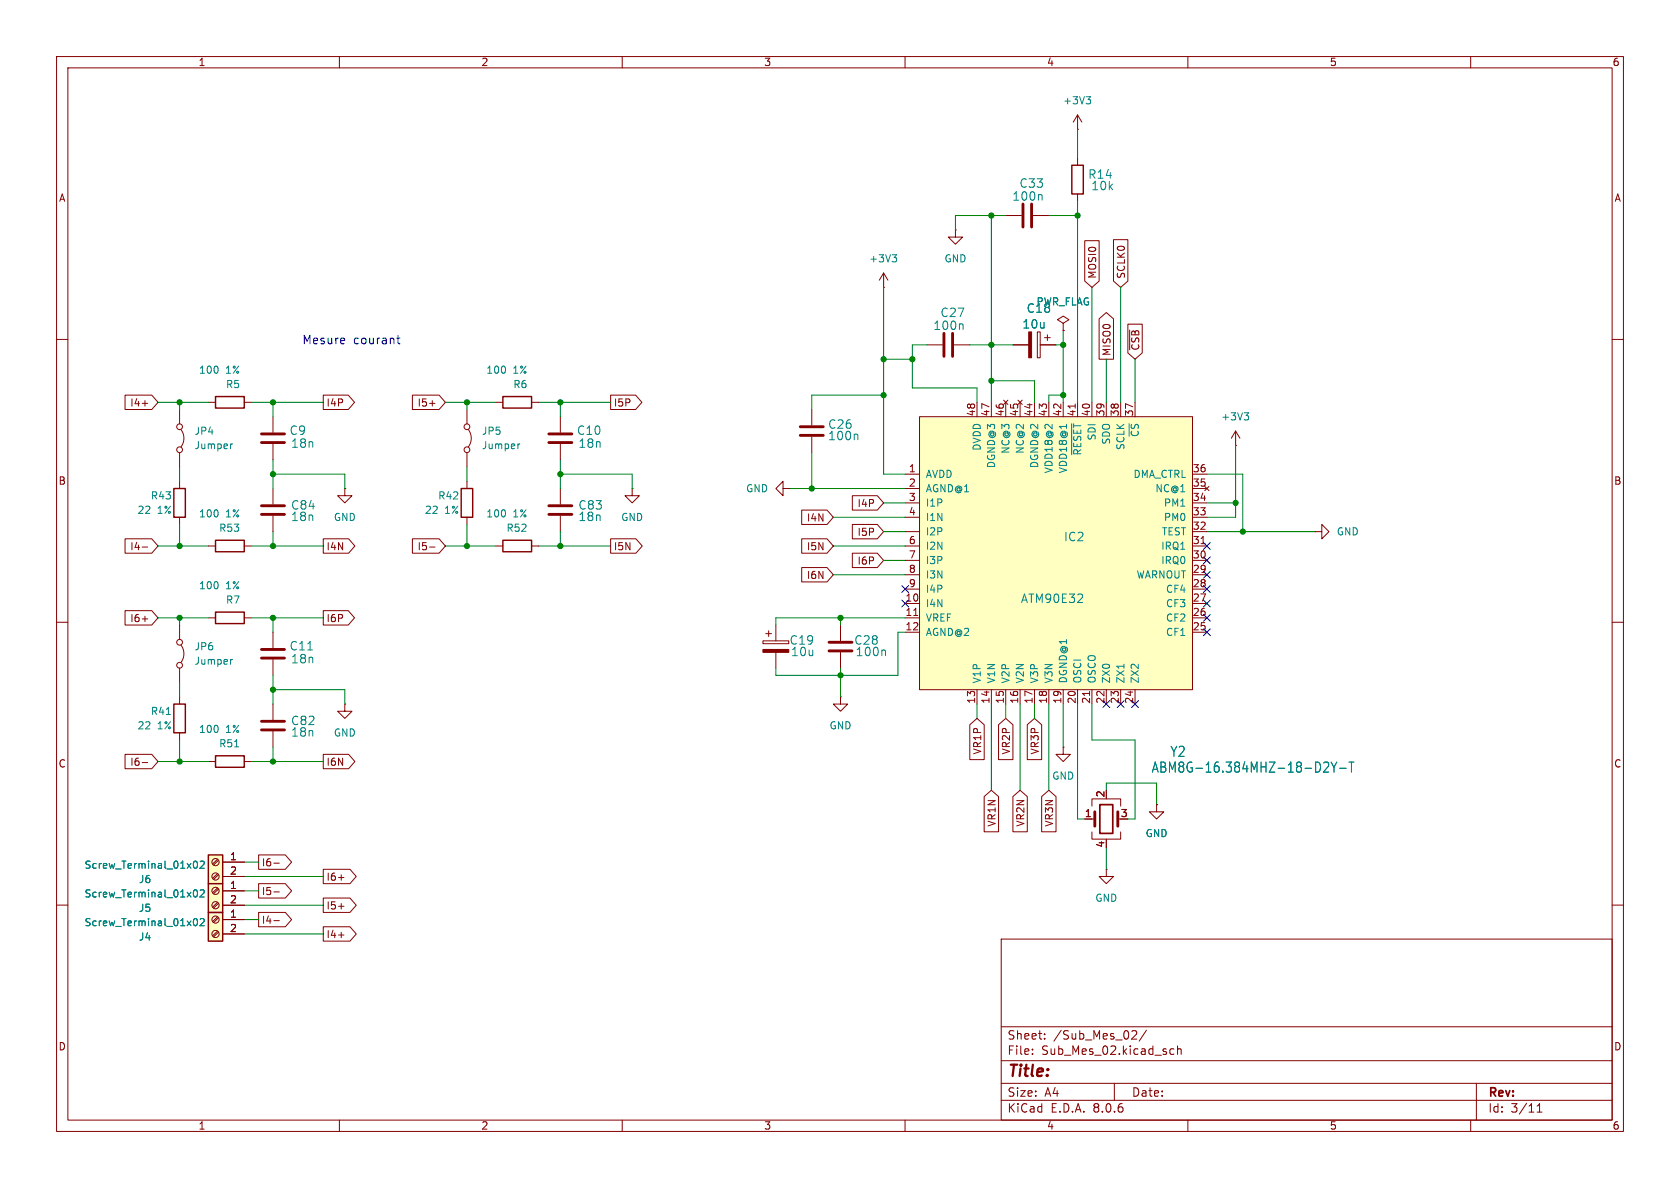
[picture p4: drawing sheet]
<svg xmlns="http://www.w3.org/2000/svg" width="297mm" height="210mm" viewBox="0 0 297 210" stroke-linecap="round" stroke-linejoin="round" font-family="sans-serif">
<g fill="none" stroke="#840000" stroke-width=".18">
<path d="M10 10h277v190h-277zM12 12h273v186h-273zM60 10v2M110 10v2M160 10v2M210 10v2M260 10v2M10 60h2M183.4 58.7h.5v4.5h-.5zM184.7 59.7h1M185.2 59.2v1M188 57.2l1-.7-1-.6-1.1 .6 1.1 .7v1.2"/>
<path d="M188 58.4h.1M285 60h2M82.5 72.4v2.5M82.8 75.9a2.54 2.54 0 0 1 0 3.1M87.6 71.1h1.3M94 71.1h1.2M179.1 61h2.8M183.9 61h2.8M82.5 80v2.6M10 110h2M134.9 113.3h4.5v.5h-4.5zM135.4 112h1"/>
<path d="M135.9 111.5v1M137.2 110.5v2.8M137.2 115.3v2.8M285 110h2M148.6 123.2v1.3h1.3l-1.3 1.2-1.3-1.2h1.3M148.6 123.2h.1M10 160h2M285 160h2M177 166h108v32h-108zM60 198v2M110 198v2M160 198v2"/>
<path d="M177 194.5h108M177 191.5h108M177 187.5h108M177 181.5h108M182.5 186.3v.1M182.5 185.5v.1M184.7 183.6v.1M184.7 182.8v.1M197 191.5v3M200.3 182.2l.5 .1 .2 .3-1 1.1h1M202.7 182.1l-1.3 2M206.8 186.1l.3 .3 .4-.1"/>
<path d="M207.5 185.5l-.4-.1-.3 .3M208.2 185.5l.2-.1 .3 .1 .1 .9M208.2 184.9v1.5M210 198v2M260 198v2M261 191.5v6.5M271.7 196.6h.9M271.7 195.5l.5-.4v1.5"/>
<circle cx="82.6" cy="75.4" r=".51"/>
<circle cx="82.6" cy="79.5" r=".51"/>
</g>
<g fill="#840000" stroke="#840000" stroke-width=".18">
<path d="M134.9 114.8h4.5v.5h-4.5z"/>
<path d="M181.9 58.7h.5v4.5h-.5z"/>
</g>
<path d="M88.9 70.1h5.1v2h-5.1z" fill="none" stroke="#840000" stroke-width=".25"/>
<path d="M91.9 78.5l-.3 .1" fill="none" stroke="#008484" stroke-width=".18"/>
<path d="M162.6 73.7h48.2v48.2h-48.2z" fill="#ffffc2"/>
<g fill="none" stroke="#840000" stroke-width=".18">
<path d="M177.8 38.1h2.8M182.6 38.1h2.8M190.5 22.9h.1M190.5 20.3v2.6M190.5 27.9v1.3M190.5 34.3v1.3M190.5 20.3l-.8 1.3M190.5 20.3l.8 1.3M31.7 72.4v2.5M32 75.9a2.54 2.54 0 0 1 0 3.1M36.8 71.1h1.3M43.2 71.1h1.2"/>
<path d="M48.3 73.7v2.8M48.3 78.5v2.8M143.5 72.4v2.8M143.5 77.2v2.8M162.6 73.7h48.2v48.2h-48.2zM172.7 71.1v2.6M175.3 71.1v2.6M177.4 70.7l.8 .8M177.8 71.1v2.6M178.2 70.7l-.8 .8M180 70.7l.7 .8M180.3 71.1v2.6"/>
<path d="M180.7 70.7l-.7 .8M182.9 71.1v2.6M185.4 71.1v2.6M188 71.1v2.6M190.1 71.4v.7M190.5 71.1v2.6M193 71.1v2.6M195.6 71.1v2.6M198.1 71.1v2.6M200.7 71.1v2.6M31.7 80v2.6M48.3 86.4v2.8"/>
<path d="M48.3 91.2v2.8M61 86.4v1.2h1.2l-1.2 1.3-1.3-1.3h1.3M61 86.4h.1M138.4 86.4v-1.3l-1.2 1.3 1.2 1.2v-1.2h1.3M139.7 86.4h.1M160 83.8h2.6M160 86.4h2.6M160 88.9h2.6M160 99.1h2.6M160 96.5h2.6M160 94h2.6M160 91.4h2.6"/>
<path d="M210.8 83.8h2.6M210.8 86.4h2.6M210.8 88.9h2.6M210.8 99.1h2.6M210.8 96.5h2.6M210.8 94h2.6M210.8 91.4h2.6M212.3 96.1h.8M213 86l.7 .7M213.7 86l-.7 .7M232.4 94h1.3v-1.3l1.2 1.3-1.2 1.3v-1.3M232.4 94h.1"/>
<path d="M31.7 110.5v2.5M31.7 118.1v2.6M32 114a2.54 2.54 0 0 1 0 3.1M36.8 109.2h1.3M43.2 109.2h1.2M48.3 111.8v2.8M48.3 116.6v2.8M148.6 110.5v2.8M148.6 115.3v2.8M160 106.7h2.6M160 109.2h2.6M160 111.8h2.6"/>
<path d="M160 104.1h2.6M160 101.6h2.6M161.5 108.8h.8M210.8 106.7h2.6M210.8 109.2h2.6M210.8 111.8h2.6M210.8 104.1h2.6M210.8 101.6h2.6M48.3 124.5v2.8M48.3 129.3v2.8M61 124.5v1.2h1.2l-1.2 1.3-1.3-1.3h1.3M61 124.5h.1"/>
<path d="M172.7 121.9v2.6M175.3 121.9v2.6M177.8 121.9v2.6M180.3 121.9v2.6M182.9 121.9v2.6M185.4 121.9v2.6M188 132.1v1.3h1.2l-1.2 1.2-1.3-1.2h1.3M188 132.1h.1M188 121.9v2.6M190.5 121.9v2.6M192.6 122.2v.7M193 121.9v2.6"/>
<path d="M195.6 121.9v2.6M198.1 121.9v2.6M200.7 121.9v2.6M191.8 144.8h1.7M193 147.1v1.2h5.1v-1.2M193 142.5v-1.3h5.1v1.3M195.6 153.7v1.2h1.2l-1.2 1.3-1.3-1.3h1.3M195.6 153.7h.1M195.6 148.3v.3M204.5 142.2v1.3h1.2l-1.2 1.3-1.3-1.3h1.3M204.5 142.2h.1"/>
<circle cx="31.8" cy="79.5" r=".51"/>
<circle cx="31.8" cy="75.4" r=".51"/>
<circle cx="31.8" cy="113.5" r=".51"/>
<circle cx="31.8" cy="117.6" r=".51"/>
</g>
<g fill="none" stroke="#008484" stroke-width=".18">
<path d="M192 17.1h.8l-.4 .5M192.6 17.6l.2 .2v.3l-.2 .3M184 34.4l.2 .2v.8M41.1 78.5l-.3 .1M151.4 76.7l.3 .3v.7M188.5 75v.7M189.5 74.9v5.5M41.1 116.6l-.3 .1M156.3 114.9l.2 .2v.8M233.2 134.8l.3 .7-.1 .6-.2 .3M234 134.9l.2-.2h.4l.2 .2 .1 .3-.1 .3-.8 1h.9M235.3 134.7l.5 .9"/>
<path d="M235.8 135.6v.9M236.3 134.7l-.5 .9M236.8 135.8h1.2M238.5 134.7h.9M238.9 134.7v1.8"/>
</g>
<path d="M194.4 142.2h2.3v5.1h-2.3z" fill="none" stroke="#840000" stroke-width=".3"/>
<g fill="none" stroke="#840000" stroke-width=".51">
<path d="M180.8 36.1v4M182.4 36.1v4M46.2 78.2h4.1M46.2 76.7h4.1M141.5 75.4h4M141.5 77h4M46.2 90.9h4.1M46.2 89.4h4.1M46.2 116.3h4.1M46.2 114.8h4.1M146.6 115.1h4M146.6 113.5h4"/>
<path d="M46.2 129h4.1M46.2 127.5h4.1M193.5 143.5v2.6M197.6 143.5v2.6"/>
</g>
<path d="M189.5 29.2h2v5.1h-2zM38.1 70.1h5.1v2h-5.1zM38.1 108.2h5.1v2h-5.1z" fill="none" stroke="#840000" stroke-width=".25"/>
<path d="M36.8 161.3h2.6v5.1h-2.6z" fill="#ffffc2"/>
<path d="M30.7 124.5h2.1v5h-2.1zM38.1 133.6h5.1v2h-5.1zM36.8 161.3h2.6v5.1h-2.6z" fill="none" stroke="#840000" stroke-width=".25"/>
<g fill="none" stroke="#840000" stroke-width=".18">
<path d="M156.2 50.8h.1M156.2 48.3l-.8 1.2M156.2 48.3v2.5M156.2 48.3l.8 1.2M168.9 40.6v1.3h1.3l-1.3 1.3-1.3-1.3h1.3M168.9 40.6h.1M163.8 61h2.8M168.7 61h2.7M31.7 123.2v1.3M31.7 129.5v1.3M36.8 134.6h1.3M43.2 134.6h1.2"/>
<path d="M38.5 164.6l-.9 .8M38.5 162.1l-.9 .8M38.6 164.8l-.8 .8M38.6 162.2l-.8 .9M39.4 162.6h3.8M39.4 165.1h3.8"/>
<circle cx="38.1" cy="165.1" r=".63"/>
<circle cx="38.1" cy="162.6" r=".63"/>
</g>
<path d="M157.7 45h.8l-.4 .5M158.3 45.5l.2 .3v.3l-.2 .2M170 57.3l.3 .2v.8M29.4 126.3h.7M41.5 132h.7M34.4 162.4h.1a.68 .68 0 0 1 .4 .6 .68 .68 0 0 1-.4 .6 .84 .84 0 0 1-.1-1.2zM35.4 162.5l.5-.1 .2 .3-.8 .9h.8" fill="none" stroke="#008484" stroke-width=".18"/>
<path d="M166.9 58.9v4.1M168.4 58.9v4.1" fill="none" stroke="#840000" stroke-width=".51"/>
<path d="M36.8 151.1h2.6v5.1h-2.6z" fill="#ffffc2"/>
<path d="M36.8 151.1h2.6v5.1h-2.6z" fill="none" stroke="#840000" stroke-width=".25"/>
<g fill="none" stroke="#840000" stroke-width=".18">
<path d="M38.5 154.4l-.9 .9M38.5 151.9l-.9 .8M38.6 154.6l-.8 .8M38.6 152.1l-.8 .8M39.4 152.4h3.8M39.4 154.9h3.8"/>
<circle cx="38.1" cy="152.4" r=".63"/>
<circle cx="38.1" cy="154.9" r=".63"/>
</g>
<path d="M34.4 152.3l.1-.1a.68 .68 0 0 1 .4 .7 .68 .68 0 0 1-.4 .6 .84 .84 0 0 1-.1-1.2zM35.4 152.3l.5-.1 .2 .4-.8 .9h.8" fill="none" stroke="#008484" stroke-width=".18"/>
<path d="M36.8 156.2h2.6v5.1h-2.6z" fill="#ffffc2"/>
<path d="M30.7 86.4h2.1v5h-2.1zM38.1 95.5h5.1v2h-5.1zM81.5 86.4h2.1v5h-2.1zM88.9 95.5h5.1v2h-5.1zM36.8 156.2h2.6v5.1h-2.6z" fill="none" stroke="#840000" stroke-width=".25"/>
<g fill="none" stroke="#840000" stroke-width=".18">
<path d="M188 58.4h.1M191.8 42.5h2.5v7.2l-1.3 1.1-1.2-1.1zM194.3 56.4l1.3-1.2 1.3 1.2v7.1h-2.6zM196.8 42.4h2.6v7.3l-1.3 1.1-1.3-1.1zM199.4 57.3h2.5v5.1l-1.2 1.1-1.3-1.1zM199.7 58.3v3.5M22.1 69.8h4.7l1.1 1.3-1.1 1.3h-4.7zM25.1 71.3h1M57.1 69.8h4.5l1.1 1.3-1.1 1.3h-4.5zM72.9 69.8h4.7l1.1 1.3-1.1 1.3h-4.7zM75.9 71.3h1M99.1 73.7v2.8"/>
<path d="M99.1 78.5v2.8M107.9 69.8h4.5l1.1 1.3-1.1 1.3h-4.5zM179.1 61h2.8M183.9 61h2.8M218.4 78.7h.1M218.4 76.2l-.7 1.3M218.4 76.2v2.5M218.4 76.2l.8 1.3M22.1 95.2h4.7l1.1 1.3-1.1 1.3h-4.7zM25.1 96.7h1M31.7 85.1v1.3M31.7 91.4v1.3"/>
<path d="M36.8 96.5h1.3M43.2 96.5h1.2M57.1 95.2h4.5l1.1 1.3-1.1 1.3h-4.5zM72.9 95.2h4.7l1.1 1.3-1.1 1.3h-4.7zM75.9 96.7h1M82.5 85.1v1.3M82.5 91.4v1.3M87.6 96.5h1.3M94 96.5h1.2M99.1 86.4v2.8M99.1 91.2v2.8M107.9 95.2h4.5l1.1 1.3-1.1 1.3h-4.5z"/>
<path d="M111.8 86.4v1.2h1.2l-1.2 1.3-1.3-1.3h1.3M111.8 86.4h.1M141.7 90.2h4.5l1.1 1.2-1.1 1.3h-4.5zM141.7 95.2h4.5l1.1 1.3-1.1 1.3h-4.5zM150.7 87.6h4.4l1.1 1.3-1.1 1.3h-4.4zM150.7 92.7h4.4l1.1 1.3-1.1 1.3h-4.4zM150.7 97.8h4.4l1.1 1.3-1.1 1.2h-4.4zM22.1 107.9h4.7l1.1 1.3-1.1 1.3h-4.7zM25.1 109.4h1M57.1 107.9h4.5l1.1 1.3-1.1 1.3h-4.5zM141.7 100.3h4.5l1.1 1.3-1.1 1.3h-4.5zM22.1 133.3h4.7l1.1 1.3-1.1 1.3h-4.7z"/>
<path d="M25.1 134.8h1M57.1 133.3h4.5l1.1 1.3-1.1 1.3h-4.5zM171.4 128.1l1.3-1.1 1.3 1.1v6.2h-2.6zM176.5 128.1l1.3-1.1 1.3 1.1v6.2h-2.6zM181.6 128.1l1.3-1.1 1.3 1.1v6.2h-2.6zM38.5 159.5l-.9 .9M38.5 157l-.9 .8M38.6 159.7l-.8 .8M38.6 157.1l-.8 .9M39.4 157.5h3.8M39.4 152.4h3.8M39.4 154.9h3.8"/>
<path d="M45.7 151.1h4.7l1.2 1.3-1.2 1.3h-4.7zM45.7 156.2h4.7l1.2 1.3-1.2 1.3h-4.7zM48.4 152.6h1M48.4 157.7h1M57.1 153.7h4.8l1.1 1.2-1.1 1.3h-4.8zM57.1 158.7h4.8l1.1 1.3-1.1 1.3h-4.8zM59.8 155.1h1M174 140.8l1.3-1.1 1.2 1.1v6.2h-2.5zM179.1 140.8l1.2-1.1 1.3 1.1v6.2h-2.5zM184.1 140.8l1.3-1.1 1.3 1.1v6.2h-2.6zM191.8 144.8h1.2M204.5 142.2h.1"/>
<path d="M39.4 160h3.8M39.4 162.6h3.8M39.4 165.1h3.8M45.7 161.3h4.7l1.2 1.3-1.2 1.2h-4.7zM48.4 162.7h1M57.1 163.8h4.8l1.1 1.3-1.1 1.3h-4.8zM59.8 160.2h1M59.8 165.3h1"/>
<circle cx="38.1" cy="157.5" r=".63"/>
<circle cx="38.1" cy="160" r=".63"/>
</g>
<g fill="none" stroke="#008484" stroke-width=".18">
<path d="M220 73h.7l-.4 .5M220.5 73.5l.2 .2v.3l-.2 .2M233.2 134.8l.3 .7-.1 .6-.2 .3M234 134.9l.2-.2h.4l.2 .2 .1 .3-.1 .3-.8 1h.9M235.3 134.7l.5 .9M235.8 135.6v.9M236.3 134.7l-.5 .9M236.8 135.8h1.2M238.5 134.7h.9M238.9 134.7v1.8M34.4 157.4l.1-.1a.68 .68 0 0 1 .4 .6 .68 .68 0 0 1-.4 .7 .84 .84 0 0 1-.1-1.2zM34.4 152.3l.1-.1a.68 .68 0 0 1 .4 .7 .68 .68 0 0 1-.4 .6 .84 .84 0 0 1-.1-1.2z"/>
<path d="M35.4 157.4l.5-.1 .2 .4-.8 .9h.8M35.4 152.3l.5-.1 .2 .4-.8 .9h.8M34.4 162.4h.1a.68 .68 0 0 1 .4 .6 .68 .68 0 0 1-.4 .6 .84 .84 0 0 1-.1-1.2zM35.4 162.5l.5-.1 .2 .3-.8 .9h.8"/>
</g>
<path d="M97 78.2h4.1M97 76.7h4.1M97 90.9h4.1M97 89.4h4.1" fill="none" stroke="#840000" stroke-width=".51"/>
<path d="M70.1 59.8h.6M70.4 59.3v1.3l.3 .2" fill="none" stroke="#0000c2" stroke-width=".18"/>
<g fill="none" stroke="#008400" stroke-width=".18">
<path d="M175.3 38.1v33M177.8 38.1h-8.9v2.5M185.4 38.1h5.1M190.5 22.9v5M190.5 35.6v35.5M156.2 50.8v33h3.8M188 58.4v12.7M193 50.8v20.3M198.1 50.8v20.3M27.9 71.1h8.9M31.7 71.1v1.3M44.4 71.1h12.7"/>
<path d="M48.3 71.1v2.6M78.7 71.1h8.9M82.5 71.1v1.3M95.2 71.1h12.7M99.1 71.1v2.6M156.2 69.9h-12.7v2.5M156.2 63.5h5.1M163.8 61h-2.5v7.6h11.4v2.5M171.4 61h7.7M175.3 67.3h7.6v3.8M186.7 61h1.3M188 69.9h-2.6v1.2"/>
<path d="M195.6 63.5v7.6M200.7 63.5v7.6M218.4 78.7v12.7h-5M27.9 96.5h8.9M31.7 82.6v2.5M31.7 92.7v3.8M44.4 96.5h12.7M48.3 83.8h12.7v2.6M48.3 81.3v5.1M48.3 94v2.5M78.7 96.5h8.9M82.5 82.6v2.5"/>
<path d="M82.5 92.7v3.8M95.2 96.5h12.7M99.1 83.8h12.7v2.6M99.1 81.3v5.1M99.1 94v2.5M139.7 86.4h20.3M143.5 80v6.4M147.3 91.4h12.7M147.3 96.5h12.7M156.2 99.1h3.8M156.2 88.9h3.8M156.2 94h3.8"/>
<path d="M213.4 88.9h5M213.4 83.8h6.3v10.2M213.4 94h19M27.9 109.2h8.9M31.7 109.2v1.3M44.4 109.2h12.7M48.3 109.2v2.6M48.3 119.4v5.1M147.3 101.6h12.7M148.6 109.2v1.3M148.6 118.1v5.1M160 109.2h-22.8v1.3"/>
<path d="M160 111.8h-1.3v7.6h-21.5v-1.3M27.9 134.6h8.9M31.7 120.7v2.5M31.7 130.8v3.8M44.4 134.6h12.7M48.3 132.1v2.5M48.3 121.9h12.7v2.6M172.7 124.5v2.5M175.3 124.5v15.2M177.8 124.5v2.5M180.3 124.5v15.2M182.9 124.5v2.5"/>
<path d="M185.4 124.5v15.2M188 124.5v7.6M190.5 124.5v20.3h1.3M193 124.5v6.3h7.7v14h-1.3M195.6 139.7v-1.3h8.9v3.8M43.2 157.5h2.5M43.2 154.9h13.9M43.2 152.4h2.5M195.6 149.9v3.8M43.2 162.6h2.5M43.2 160h13.9M43.2 165.1h13.9"/>
</g>
<g fill="none" stroke="#000084" stroke-width=".18">
<path d="M212.8 95.9l1.2 1.2M212.8 98.5l1.2 1.2M214 95.9l-1.2 1.2M214 98.5l-1.2 1.2M159.4 103.5l1.2 1.2M159.4 106.1l1.2 1.2M160.6 103.5l-1.2 1.2M160.6 106.1l-1.2 1.2M212.8 103.5l1.2 1.2M212.8 111.2l1.2 1.2M212.8 101l1.2 1.2M212.8 106.1l1.2 1.2"/>
<path d="M212.8 108.6l1.2 1.2M214 111.2l-1.2 1.2M214 103.5l-1.2 1.2M214 101l-1.2 1.2M214 106.1l-1.2 1.2M214 108.6l-1.2 1.2M195 123.9l1.2 1.2M196.2 123.9l-1.2 1.2M197.5 123.9l1.2 1.2M198.7 123.9l-1.2 1.2M200.1 123.9l1.2 1.2M201.3 123.9l-1.2 1.2"/>
</g>
<g fill="#008400" stroke="#008400" stroke-width=".18">
<circle cx="175.3" cy="38.1" r=".46"/>
<circle cx="188" cy="61" r=".46"/>
<circle cx="190.5" cy="38.1" r=".46"/>
<circle cx="148.6" cy="119.4" r=".46"/>
<circle cx="156.2" cy="69.9" r=".46"/>
<circle cx="161.3" cy="63.5" r=".46"/>
<circle cx="156.2" cy="63.5" r=".46"/>
<circle cx="148.6" cy="109.2" r=".46"/>
<circle cx="143.5" cy="86.4" r=".46"/>
<circle cx="188" cy="69.9" r=".46"/>
<circle cx="219.7" cy="94" r=".46"/>
<circle cx="175.3" cy="61" r=".46"/>
<circle cx="175.3" cy="67.3" r=".46"/>
<circle cx="218.4" cy="88.9" r=".46"/>
<circle cx="82.5" cy="71.1" r=".46"/>
<circle cx="82.5" cy="96.5" r=".46"/>
<circle cx="99.1" cy="83.8" r=".46"/>
<circle cx="99.1" cy="96.5" r=".46"/>
<circle cx="99.1" cy="71.1" r=".46"/>
<circle cx="31.7" cy="96.5" r=".46"/>
<circle cx="48.3" cy="71.1" r=".46"/>
<circle cx="48.3" cy="96.5" r=".46"/>
<circle cx="48.3" cy="83.8" r=".46"/>
<circle cx="31.7" cy="71.1" r=".46"/>
<circle cx="31.7" cy="109.2" r=".46"/>
<circle cx="48.3" cy="121.9" r=".46"/>
<circle cx="48.3" cy="109.2" r=".46"/>
<circle cx="31.7" cy="134.6" r=".46"/>
<circle cx="48.3" cy="134.6" r=".46"/>
</g>
<text font-size="2.8" fill="#840000" x="178" y="190.9">Title:</text>
<g font-size="2.5" fill="#008484">
<text x="203.5" y="136.8">ABM8G-16.384MHZ-18-D2Y-T</text>
<text x="206.8" y="134">Y2</text>
</g>
<g font-size="2.1" fill="#008484">
<text x="178.9" y="35.7">100n</text>
<text x="180.1" y="33.4">C33</text>
<text x="192.3" y="31.8">R14</text>
<text x="192.8" y="33.8">10k</text>
<text x="164.9" y="58.5">100n</text>
<text x="166.2" y="56.3">C27</text>
<text x="180.6" y="58.3">10u</text>
<text x="181.4" y="55.5">C18</text>
<text x="51.1" y="77.1">C9</text>
<text x="101.9" y="77.1">C10</text>
<text x="146.3" y="76">C26</text>
<text x="51.4" y="79.4">18n</text>
<text x="102.2" y="79.4">18n</text>
<text x="146.3" y="78">100n</text>
<text x="51.4" y="90.3">C84</text>
<text x="51.4" y="92.3">18n</text>
<text x="102.2" y="90.3">C83</text>
<text x="102.2" y="92.3">18n</text>
<text x="188" y="95.9">IC2</text>
<text x="180.4" y="106.8">ATM90E32</text>
<text x="51.1" y="115.2">C11</text>
<text x="51.4" y="117.5">18n</text>
<text x="139.5" y="114.2">C19</text>
<text x="139.8" y="116.2">10u</text>
<text x="150.9" y="114.2">C28</text>
<text x="151.2" y="116.2">100n</text>
<text x="51.4" y="128.4">C82</text>
<text x="51.4" y="130.4">18n</text>
</g>
<g font-size="2.1" fill="#0000c2">
<text x="53.3" y="61">Mesure</text>
<text x="62.4" y="61">courant</text>
</g>
<g font-size="2.1" fill="#840000">
<text x="178" y="184">Sheet:</text>
<text x="186.2" y="184">/Sub_Mes_02/</text>
<text x="178" y="186.7">File:</text>
<text x="184.1" y="186.7">Sub_Mes_02.kicad_sch</text>
<text x="178" y="196.9">KiCad</text>
<text x="178" y="194.1">Size:</text>
<text x="184.7" y="194.1">A4</text>
<text x="185.7" y="196.9">E.D.A.</text>
<text x="193.3" y="196.9">8.0.6</text>
<text x="200" y="194.1">Date:</text>
<text x="263" y="194.3">Rev:</text>
<text x="263" y="196.9">Id:</text>
<text x="267.1" y="196.9">3/11</text>
</g>
<g font-size="1.8" fill="#840000">
<text x="35" y="11.9">1</text>
<text x="85" y="11.9">2</text>
<text x="135" y="11.9">3</text>
<text x="185" y="11.9">4</text>
<text x="235" y="11.9">5</text>
<text x="285" y="11.9">6</text>
<text x="10.3" y="35.9">A</text>
<text x="285.3" y="35.9">A</text>
<text x="194" y="49.4" transform="rotate(-90 194 49.4)">MOSI0</text>
<text x="199.1" y="49.4" transform="rotate(-90 199.1 49.4)">SCLK0</text>
<text x="196.5" y="63" transform="rotate(-90 196.5 63)">MISO0</text>
<text x="201.6" y="62.1" transform="rotate(-90 201.6 62.1)">~{CSB}</text>
<text x="22.9" y="72.1">I4+</text>
<text x="57.6" y="72.1">I4P</text>
<text x="73.7" y="72.1">I5+</text>
<text x="108.4" y="72.1">I5P</text>
<text x="172.5" y="73.7" transform="rotate(-90 172.5 73.7)">48</text>
<text x="175" y="73.7" transform="rotate(-90 175 73.7)">47</text>
<text x="177.5" y="73.7" transform="rotate(-90 177.5 73.7)">46</text>
<text x="180.1" y="73.7" transform="rotate(-90 180.1 73.7)">45</text>
<text x="182.6" y="73.7" transform="rotate(-90 182.6 73.7)">44</text>
<text x="185.2" y="73.7" transform="rotate(-90 185.2 73.7)">43</text>
<text x="187.7" y="73.7" transform="rotate(-90 187.7 73.7)">42</text>
<text x="190.2" y="73.7" transform="rotate(-90 190.2 73.7)">41</text>
<text x="192.8" y="73.7" transform="rotate(-90 192.8 73.7)">40</text>
<text x="195.3" y="73.7" transform="rotate(-90 195.3 73.7)">39</text>
<text x="197.9" y="73.7" transform="rotate(-90 197.9 73.7)">38</text>
<text x="200.4" y="73.7" transform="rotate(-90 200.4 73.7)">37</text>
<text x="160.6" y="83.6">1</text>
<text x="210.8" y="83.6">36</text>
<text x="10.3" y="85.9">B</text>
<text x="151.5" y="89.9">I4P</text>
<text x="160.6" y="86.1">2</text>
<text x="160.6" y="88.6">3</text>
<text x="210.8" y="88.6">34</text>
<text x="210.8" y="86.1">35</text>
<text x="285.3" y="85.9">B</text>
<text x="142.5" y="92.4">I4N</text>
<text x="151.5" y="94.9">I5P</text>
<text x="160.6" y="91.2">4</text>
<text x="210.8" y="93.7">32</text>
<text x="210.8" y="91.2">33</text>
<text x="22.9" y="97.5">I4-</text>
<text x="57.6" y="97.5">I4N</text>
<text x="73.7" y="97.5">I5-</text>
<text x="108.4" y="97.5">I5N</text>
<text x="142.5" y="97.5">I5N</text>
<text x="151.5" y="100">I6P</text>
<text x="160.6" y="96.3">6</text>
<text x="160.6" y="98.8">7</text>
<text x="160.6" y="101.3">8</text>
<text x="210.8" y="101.3">29</text>
<text x="210.8" y="98.8">30</text>
<text x="210.8" y="96.3">31</text>
<text x="142.5" y="102.6">I6N</text>
<text x="160" y="106.4">10</text>
<text x="160.6" y="103.9">9</text>
<text x="210.8" y="106.4">27</text>
<text x="210.8" y="103.9">28</text>
<text x="22.9" y="110.2">I6+</text>
<text x="57.6" y="110.2">I6P</text>
<text x="160" y="109">11</text>
<text x="160" y="111.5">12</text>
<text x="210.8" y="111.5">25</text>
<text x="210.8" y="109">26</text>
<text x="172.5" y="124.5" transform="rotate(-90 172.5 124.5)">13</text>
<text x="175" y="124.5" transform="rotate(-90 175 124.5)">14</text>
<text x="177.5" y="124.5" transform="rotate(-90 177.5 124.5)">15</text>
<text x="180.1" y="124.5" transform="rotate(-90 180.1 124.5)">16</text>
<text x="182.6" y="124.5" transform="rotate(-90 182.6 124.5)">17</text>
<text x="185.2" y="124.5" transform="rotate(-90 185.2 124.5)">18</text>
<text x="187.7" y="124.5" transform="rotate(-90 187.7 124.5)">19</text>
<text x="190.2" y="124.5" transform="rotate(-90 190.2 124.5)">20</text>
<text x="192.8" y="124.5" transform="rotate(-90 192.8 124.5)">21</text>
<text x="195.3" y="124.5" transform="rotate(-90 195.3 124.5)">22</text>
<text x="197.9" y="124.5" transform="rotate(-90 197.9 124.5)">23</text>
<text x="200.4" y="124.5" transform="rotate(-90 200.4 124.5)">24</text>
<text x="10.3" y="135.9">C</text>
<text x="22.9" y="135.6">I6-</text>
<text x="57.6" y="135.6">I6N</text>
<text x="173.7" y="133.5" transform="rotate(-90 173.7 133.5)">VR1P</text>
<text x="178.8" y="133.5" transform="rotate(-90 178.8 133.5)">VR2P</text>
<text x="183.8" y="133.5" transform="rotate(-90 183.8 133.5)">VR3P</text>
<text x="285.3" y="135.9">C</text>
<text x="195.3" y="141" transform="rotate(-90 195.3 141)">2</text>
<text x="176.2" y="146.2" transform="rotate(-90 176.2 146.2)">VR1N</text>
<text x="181.3" y="146.2" transform="rotate(-90 181.3 146.2)">VR2N</text>
<text x="186.4" y="146.2" transform="rotate(-90 186.4 146.2)">VR3N</text>
<text x="191.7" y="144.5">1</text>
<text x="195.3" y="149.9" transform="rotate(-90 195.3 149.9)">4</text>
<text x="198" y="144.5">3</text>
<text x="40.6" y="152.1">1</text>
<text x="40.6" y="154.7">2</text>
<text x="46.2" y="153.4">I6-</text>
<text x="57.6" y="155.9">I6+</text>
<text x="40.6" y="157.2">1</text>
<text x="40.6" y="159.8">2</text>
<text x="46.2" y="158.4">I5-</text>
<text x="57.6" y="161">I5+</text>
<text x="40.6" y="162.3">1</text>
<text x="40.6" y="164.8">2</text>
<text x="46.2" y="163.5">I4-</text>
<text x="57.6" y="166.1">I4+</text>
<text x="10.3" y="185.9">D</text>
<text x="285.3" y="185.9">D</text>
<text x="35" y="199.9">1</text>
<text x="85" y="199.9">2</text>
<text x="135" y="199.9">3</text>
<text x="185" y="199.9">4</text>
<text x="235" y="199.9">5</text>
<text x="285" y="199.9">6</text>
</g>
<g font-size="1.8" fill="#008484">
<text x="187.9" y="18.6">+3V3</text>
<text x="153.6" y="46.6">+3V3</text>
<text x="166.9" y="46.6">GND</text>
<text x="183.1" y="54.2">PWR_FLAG</text>
<text x="35.1" y="66.3">100</text>
<text x="39.9" y="68.8">R5</text>
<text x="39.9" y="66.3">1%</text>
<text x="85.9" y="66.3">100</text>
<text x="90.7" y="68.8">R6</text>
<text x="90.7" y="66.3">1%</text>
<text x="34.3" y="77.1">JP4</text>
<text x="85.1" y="77.1">JP5</text>
<text x="193.9" y="78" transform="rotate(-90 193.9 78)">SDI</text>
<text x="201.5" y="77.4" transform="rotate(-90 201.5 77.4)">~{CS}</text>
<text x="215.8" y="74.5">+3V3</text>
<text x="34.3" y="79.6">Jumper</text>
<text x="85.1" y="79.6">Jumper</text>
<text x="173.6" y="79.8" transform="rotate(-90 173.6 79.8)">DVDD</text>
<text x="176.1" y="82.9" transform="rotate(-90 176.1 82.9)">DGND@3</text>
<text x="178.7" y="80.3" transform="rotate(-90 178.7 80.3)">NC@3</text>
<text x="181.2" y="80.3" transform="rotate(-90 181.2 80.3)">NC@2</text>
<text x="183.7" y="82.9" transform="rotate(-90 183.7 82.9)">DGND@2</text>
<text x="186.3" y="83.8" transform="rotate(-90 186.3 83.8)">VDD18@2</text>
<text x="188.8" y="83.8" transform="rotate(-90 188.8 83.8)">VDD18@1</text>
<text x="191.4" y="80.6" transform="rotate(-90 191.4 80.6)">~{RESET}</text>
<text x="196.4" y="78.7" transform="rotate(-90 196.4 78.7)">SDO</text>
<text x="199" y="79.7" transform="rotate(-90 199 79.7)">SCLK</text>
<text x="26.6" y="88.5">R43</text>
<text x="77.4" y="88.5">R42</text>
<text x="131.8" y="87.2">GND</text>
<text x="163.6" y="84.7">AVDD</text>
<text x="163.6" y="87.2">AGND@1</text>
<text x="163.6" y="89.8">I1P</text>
<text x="200.3" y="84.7">DMA_CTRL</text>
<text x="204.2" y="87.2">NC@1</text>
<text x="205.7" y="89.8">PM1</text>
<text x="24.2" y="91">22</text>
<text x="27.8" y="91">1%</text>
<text x="35.1" y="91.7">100</text>
<text x="38.6" y="94.2">R53</text>
<text x="39.9" y="91.7">1%</text>
<text x="58.9" y="92.3">GND</text>
<text x="75" y="91">22</text>
<text x="78.6" y="91">1%</text>
<text x="85.9" y="91.7">100</text>
<text x="89.4" y="94.2">R52</text>
<text x="90.7" y="91.7">1%</text>
<text x="109.7" y="92.3">GND</text>
<text x="163.6" y="92.3">I1N</text>
<text x="163.6" y="94.8">I2P</text>
<text x="205.3" y="94.8">TEST</text>
<text x="205.7" y="92.3">PM0</text>
<text x="236.2" y="94.8">GND</text>
<text x="163.6" y="97.4">I2N</text>
<text x="163.6" y="99.9">I3P</text>
<text x="205.2" y="99.9">IRQ0</text>
<text x="205.2" y="97.4">IRQ1</text>
<text x="35.1" y="104.4">100</text>
<text x="39.9" y="106.9">R7</text>
<text x="39.9" y="104.4">1%</text>
<text x="163.6" y="107.5">I4N</text>
<text x="163.6" y="102.5">I3N</text>
<text x="163.6" y="105">I4P</text>
<text x="200.8" y="102.5">WARNOUT</text>
<text x="206" y="107.5">CF3</text>
<text x="206" y="105">CF4</text>
<text x="163.6" y="110.1">VREF</text>
<text x="163.6" y="112.6">AGND@2</text>
<text x="206" y="112.6">CF1</text>
<text x="206" y="110.1">CF2</text>
<text x="34.3" y="115.2">JP6</text>
<text x="34.3" y="117.7">Jumper</text>
<text x="173.6" y="120.9" transform="rotate(-90 173.6 120.9)">V1P</text>
<text x="176.1" y="120.9" transform="rotate(-90 176.1 120.9)">V1N</text>
<text x="178.7" y="120.9" transform="rotate(-90 178.7 120.9)">V2P</text>
<text x="181.2" y="120.9" transform="rotate(-90 181.2 120.9)">V2N</text>
<text x="183.7" y="120.9" transform="rotate(-90 183.7 120.9)">V3P</text>
<text x="186.3" y="120.9" transform="rotate(-90 186.3 120.9)">V3N</text>
<text x="188.8" y="120.9" transform="rotate(-90 188.8 120.9)">DGND@1</text>
<text x="191.4" y="120.9" transform="rotate(-90 191.4 120.9)">OSCI</text>
<text x="193.9" y="120.9" transform="rotate(-90 193.9 120.9)">OSCO</text>
<text x="196.4" y="120.9" transform="rotate(-90 196.4 120.9)">ZX0</text>
<text x="199" y="120.9" transform="rotate(-90 199 120.9)">ZX1</text>
<text x="201.5" y="120.9" transform="rotate(-90 201.5 120.9)">ZX2</text>
<text x="24.2" y="129.1">22</text>
<text x="26.6" y="126.6">R41</text>
<text x="27.8" y="129.1">1%</text>
<text x="35.1" y="129.8">100</text>
<text x="39.9" y="129.8">1%</text>
<text x="58.9" y="130.4">GND</text>
<text x="146.6" y="129.1">GND</text>
<text x="38.6" y="132.3">R51</text>
<text x="185.9" y="138">GND</text>
<text x="202.4" y="148.2">GND</text>
<text x="14.8" y="153.8">Screw_Terminal_01x02</text>
<text x="14.8" y="158.9">Screw_Terminal_01x02</text>
<text x="24.5" y="156.3">J6</text>
<text x="24.5" y="161.4">J5</text>
<text x="193.5" y="159.6">GND</text>
<text x="14.8" y="163.9">Screw_Terminal_01x02</text>
<text x="24.5" y="166.5">J4</text>
</g>
</svg>
